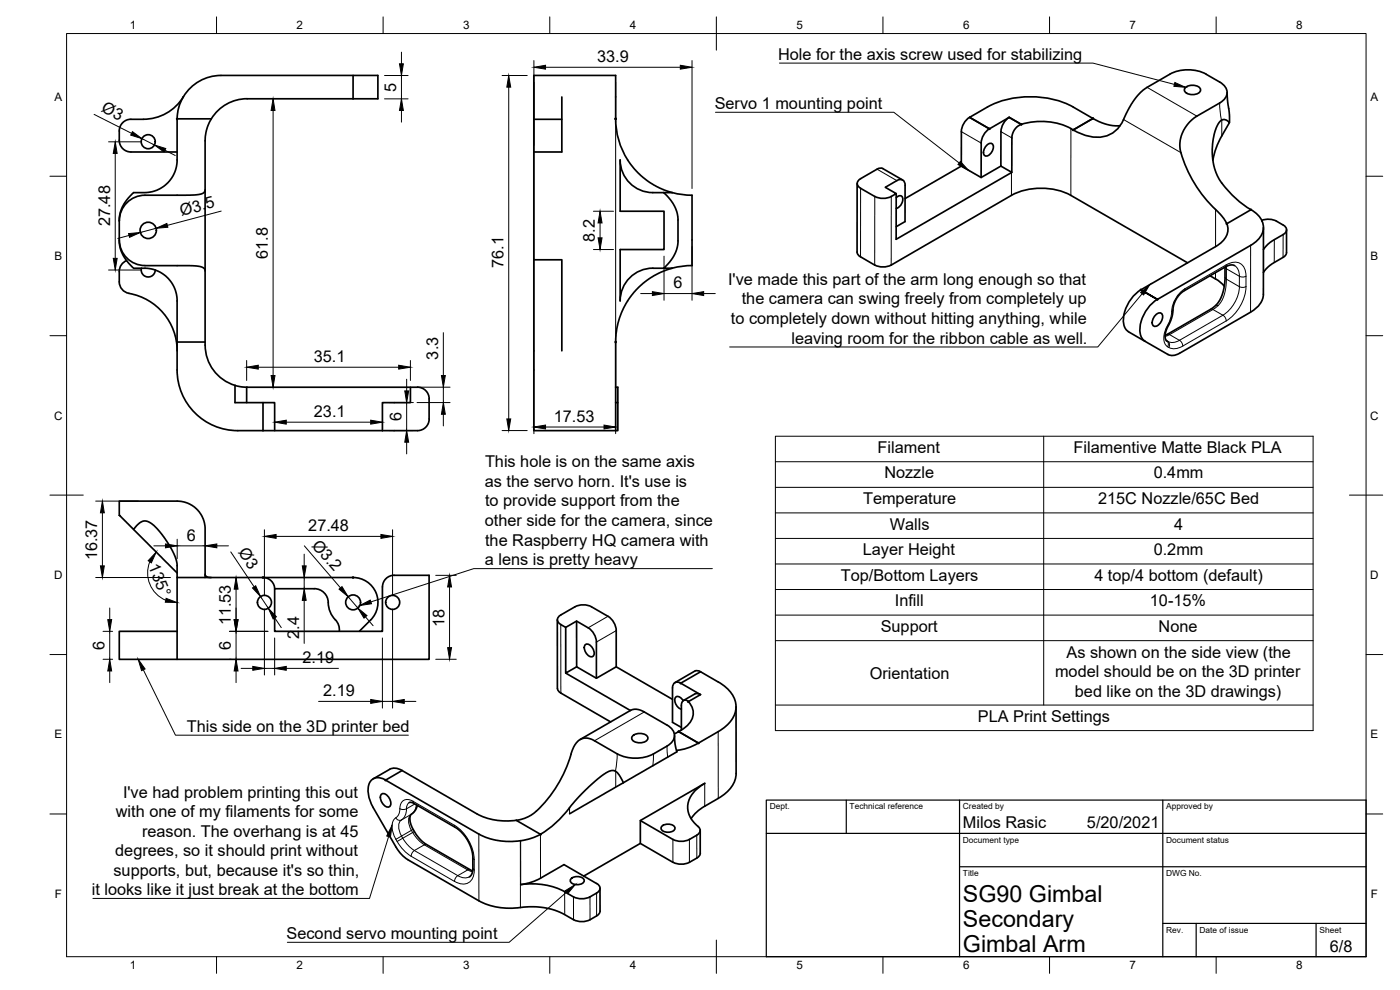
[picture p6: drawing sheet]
<svg xmlns="http://www.w3.org/2000/svg" width="420mm" height="297mm" viewBox="0 0 420 297" stroke-linecap="round" stroke-linejoin="round" font-family="sans-serif">
<!-- layer: Visible -->
<g fill="none" stroke="#000" stroke-width=".51">
<path d="M53.1 35.7h10.3l-1.1 2.3-.6 2.2a48.1 48.1 0 0 0-.1 9.4v7.5l-.3 .5-.6 .5-3.5 .5h-13.7a7.7 7.7 0 0 0-7.7 7.7l.1-1.6 .5-1.9 1-1.9 1.5-1.9a2.46 2.46 0 0 1 2.6-1.2l3.6-.2 2.6-.8 2.6-1.9 1.6-2 .8-2 .4-2.4zM55 29.1a12.6 12.6 0 0 0-1.8 6.5M55.1 29a13.2 13.2 0 0 1 11.2-6.4h47.1v7h-7.4M55.1 29a14 14 0 0 1-12 6.8h-3.8a3.5 3.5 0 0 0-3.5 3.5 6.5 6.5 0 0 0 .6 4.8 3.5 3.5 0 0 0 2.9 1.5h13.8M106 29.6h-31.8a12.6 12.6 0 0 0-10.8 6M106 22.6v7M160.2 35.8h8.4v9.8h-8.4M168.6 29.1v6.7M288.5 39.5v10.3l-16.9 9.8M291 35.2l-1.6 1.5-.6 1.4-.3 1.4M291 35.2l5.9 3.5zM291 35.2a34.2 34.2 0 0 1 11.4-5.4 28.6 28.6 0 0 1 19.7 2.3l5.9 3.4"/>
<path d="M296.9 38.6l-1.5 1.6-.9 2-.1 11.1M296.9 38.7l6-3.5-1.6 1.5-.6 1.4-.3 1.4M302.9 35.2l3.6 2.1zM306.5 37.3l-1 .5-.9 .9-.9 2v11l-3.3-1.9v-10.3M328 35.5l-5.9 3.5a19.3 19.3 0 0 0-15.6-1.7M328 35.5a14.1 14.1 0 0 0 8.1 2.2M351.1 22.3l-7 4-1.7 1.4-2.8 3.5-2.1 3.9a8.8 8.8 0 0 1-11.3 5.7l-4.1-1.8M351.1 22.2a12 12 0 0 1 10.9 0M355.7 26.3a3.3 3.3 0 0 1 4.5 .3 1.52 1.52 0 0 1-1.7 1.7h-1.2a1.4 1.4 0 0 1-1.5-.5 1.4 1.4 0 0 1-.1-1.5zM362 22.3l4 2.3a3.3 3.3 0 0 1 2.3 3.1 3.3 3.3 0 0 1-2.3 3.2l-7.5 4.4-2.1 2-1.2 1.8-.8 2.3-.3 2.2 .3 2.2M368.3 27.8l.7 6.5v2.5M61.6 57v24.3"/>
<path d="M160.2 45.6v-23h24.6v10.1a23.6 23.6 0 0 0 6.5 19l2.7 2.3 2.2 1.5 2.6 1.3 2.9 1M160.2 45.6v32.3M199.2 57.8l2.8 3.2 .9 2 .5 2 .1 7.8-.3 1.5-1.4 3.2-2.6 3h2.5l-3.6 1.3-3.3 1.9-2.9 2.3-2.5 2.8a22.8 22.8 0 0 0-4.6 13.8v26.6M199.2 57.8a13.9 13.9 0 0 1-7.9-1.2 9.8 9.8 0 0 1-5.2-8.6v15.4h13.2v11.5h-13.2v15.4a9.8 9.8 0 0 1 9.8-9.8M199.2 57.8h2.5M201.8 57.8l2.9 .6 3 .2v21.1l-3 .2-2.9 .6M257.2 55.1l.1 20.8 .6 .9 4.6 2.7 2.1 .6 1.5-.1 1.4-.5 36.1-20.9a19.7 19.7 0 0 1 17.8 0l35 20.3M263.2 50.8l-4.9 2.8a1.51 1.51 0 0 0-1 1.5 1.51 1.51 0 0 0 1 1.4M263.2 50.8l.8-.4 1 .2 5.9 3.4M269 59.3a1.11 1.11 0 0 1 1.6-.5 1.11 1.11 0 0 1 .2 1.7l-.7 1.4-1.1 .6M269.2 54.2l-3.5 2 3.3 1.9a5.9 5.9 0 0 1-6.5 .8l-4.2-2.4M269.2 54.2a1.51 1.51 0 0 1 1.7-.2 1.51 1.51 0 0 1 .7 1.6"/>
<path d="M271.6 55.6v10.9l-2.6 1.5M288.5 49.8l5.9 3.5 6-3.5M296.2 43.5a1.06 1.06 0 0 1 1.5-.4 1.06 1.06 0 0 1 .4 1.4l-.7 1.5a1.14 1.14 0 0 1-1.2 .8 1.14 1.14 0 0 1-1-1l.2-1zM303.7 51.7l-34.8 20.1 .1-13.7M354.4 45.8a44.1 44.1 0 0 0 12 18.7l1.8 2.6M364 48.1a21.7 21.7 0 0 1 2.7-7.3l2.3-4-1.5-.9h-.6l-.7 .5-1.1 1.7-.7 2.1-.5 2.9-.1 2.9 .3 2.6 .6 2.7 1.1 2.3a28 28 0 0 0 9.6 9.3M35.8 66.3v6.3l.3 1.8 1.1 2.7 1.7 2.2a2.44 2.44 0 0 0 2.6 1.2l3.4 .1 3 1 2.4 1.8 1.8 2.4 .7 1.9 .3 2v12.9M35.8 72a7.7 7.7 0 0 0 7.7 7.7h14.2l2.4 .3 1.2 .6 .3 .5v21.5M38 78.2l-1 .6-1 1.5a13.2 13.2 0 0 0-.1 5 3.5 3.5 0 0 0 2.8 2.7 17.5 17.5 0 0 1 14.5 17.3M160.2 77.9v51.3h24.6M160.2 77.9h8.4v27.4M368.2 67.1a5.1 5.1 0 0 1-2.5 6.3l-23.3 13.6a11.3 11.3 0 0 0-5.2 10.2 3.2 3.2 0 0 0 1.5 2.3"/>
<path d="M370.5 79.7l-1.1-.2-1.3 .4-12.8 7.4-1.5 1.3-1.5 2.6-.7 4.3-1.8 4.4v1.8l.7 .8M375.3 73.6l-28 16.2M375.4 62.9l-7.2 4.2M375.4 62.9l2.3 1.8 1.1 1.6M378.7 66.1l1.2-.3h1.4a7.5 7.5 0 0 1 3.8 1.7M378.8 66.4h.1M378.8 66.4a5.3 5.3 0 0 1-2.5 6.6l-1 .6M379.2 68.3v20a6.5 6.5 0 0 1-3.9 5.4l-21.3 12.3-1.9 .7-1.6-.4-11.9-6.8M385.1 67.5a1.51 1.51 0 0 1 1 1.4 1.51 1.51 0 0 1-1 1.5l-4 2.4-1.9 2.1M386.1 68.9v6.9l-.2 .6-.8 .8-4 2.5-1.9 2.1M42.4 80.5a2.11 2.11 0 0 0 1.8 2.6 2.11 2.11 0 0 0 2.4-2.1M195.9 80.5h3.3"/>
<path d="M346.9 94.4a1.11 1.11 0 0 1 1.6-.4 1.11 1.11 0 0 1 .4 1.5 2.51 2.51 0 0 1-2.7 2.3 2.51 2.51 0 0 1 .7-3.4zM347.3 89.8l-4.9-2.8 4.9 2.8M347.4 89.8a11.3 11.3 0 0 0-5.2 10.3 3.2 3.2 0 0 0 1.4 2.3M363.2 82.7l1.6 1M364.8 83.7l1.5 1 1.1 1.2M367.6 80.1v3.7l-.4 3.2-.8 2.5-1.1 1.7-2 1.6-13.6 7.9M53.1 111a18.2 18.2 0 0 0 18.3 18.2h7.5M61.6 103.6v-1h-8.5v8.4M61.6 103.6a12.6 12.6 0 0 0 8.9 12M70.5 115.6l3.5 .6v4.6M70.5 115.6v5.2h8.4M74 116.2h.2"/>
<path d="M74.2 116.2h49M125.3 116.2h-2.1v4.6h-8.4v8.4M125.3 116.2a3.5 3.5 0 0 1 3.5 3.5M128.8 119.7v6M184.8 116.2h.6v4.6M78.9 129.2h35.9M78.9 120.8h3.5v8.4M78.9 120.8v8.4M128.8 125.7a3.5 3.5 0 0 1-3.5 3.5h-10.5M184.8 120.8h.6v8.4h-.6M40.1 158.9l13 13M53.1 173.3v24.5"/>
<path d="M61.6 172.3l.4 .7 1.4 .3M61.6 173.3l-.2-16.2-1.2-2.9-1.3-1.6-1.2-.9-2-.9-2.2-.4h-17.7v4.2l3.9 3.9a.48 .48 0 0 0 .6 .2 .48 .48 0 0 0 .3-.5l1.6-1.5 1.4-.4 1.7 .7 2.4 2.2 2.8 4 2 3.7 .6 2.4v4h25.8M78.9 173.3h27.1a7.5 7.5 0 0 1 6.9 4.6 7.5 7.5 0 0 1-1.7 8.1l-3.4 3.4M82.4 176.6h11.9a4.3 4.3 0 0 1 4.3 4.9 9.4 9.4 0 0 0 2.8 5.5l.4 1.2v1.2M118.3 172.6h10.5v25.2h-93v-8.4h17.3M118.3 172.6a3.5 3.5 0 0 0-3.5 3.5v13.3h-32.4v-12.6a3.5 3.5 0 0 0-3.5-3.5M167.3 186v20.5l.2 .6 .8 .8 15 8.7M168.3 187.4l1.5 .8 3.2-1.8 3.5 2M169.8 188.2v13.8l3.3-1.9M173 186.4l.1 13.7M175.6 193.4a1.88 1.88 0 0 1 2.5 1.6 1.14 1.14 0 0 1 .2 1.5 1.14 1.14 0 0 1-1.5 .4 2.74 2.74 0 0 1-1.2-3.5zM176.5 188.4l1.6 1.5 .8 2.1 .1 11.5"/>
<path d="M182.5 184.9l-5-2.8-2.1-.6-2.2 .3-4.9 2.7a1.51 1.51 0 0 0-1 1.4 1.51 1.51 0 0 0 1 1.5M182.5 184.9l1.5 1.5 .9 2.1v11.6l16.9 9.7M169.8 202l19.4 11.2M173.1 200.1l5.9 3.4 5.9-3.4M189.3 213.1l1.1-.3 2 .3 7.8 4.5a3.3 3.3 0 0 1 2.2 3.1 3.3 3.3 0 0 1-2.2 3.2 18.4 18.4 0 0 1-6.9 3.3 12.2 12.2 0 0 1-8.1-1l-7.1-4.1-1.9-.6-1.3 .1-1.1 .4-1.2 1.3-.8 1.6a36.4 36.4 0 0 1-12.6 19.8l-1.7 .8-2.6 .6 7.3 4.2M189.3 213.1l-15.2 8.8M203.7 219.5l-1.3 .7M204.3 205l5.9 3.4M204.3 205a1.51 1.51 0 0 0-1.7-.2 1.51 1.51 0 0 0-.8 1.6v10.3l2.7 1.6M204.4 219.1l-.7 .4M205 210.2l-.3-.4a1.12 1.12 0 0 0-1.2-.8 1.12 1.12 0 0 0-1 .9 3 3 0 0 0 2 2.9M206.6 210.5l-.6-.4-.6-.1-.5 .4-.4 .7v7.9"/>
<path d="M206.6 210.5a5 5 0 0 1-1.2 8l-1 .6M208.5 208.2l-3.3 1.9M208.5 208.2l1-.1 .7 .3M210.2 208.4l-3.6 2.1M210.2 201.6l-5.9 3.4M210.2 201.6l5.4 3M210.3 201.5l-.8-.3-1 .2-6 3.4M215.6 204.6a8.4 8.4 0 0 1 5.1 9.1 10.2 10.2 0 0 1-5.1 5.8l-6 3.5-5.9-3.5M220.9 212.1v20a9.1 9.1 0 0 1-5.3 7.4l-4.1 2.4a11.4 11.4 0 0 0-4.1 3.7M114.4 238.4a1.39 1.39 0 0 1 2.1 .6l.7 1.5a1.11 1.11 0 0 1-.4 1.6 1.11 1.11 0 0 1-1.5-.5l-.7-.8-.4-1.1zM115.7 234a3.2 3.2 0 0 0-3.7-.3 3.2 3.2 0 0 0-1.5 3.4l.3 2.5 1.2 2.7 6.9 11.9 1.9 2.5 1.6 1.2 21.3 12.4a22 22 0 0 0 14.4 1.8 20.8 20.8 0 0 1 11.4 2.3 8.7 8.7 0 0 0 4.7 2.1h.8a7.4 7.4 0 0 0 4-1.7M116.9 230.8l-4.9 2.9"/>
<path d="M117 230.8l.9-.3h1l1.8 .7M120.7 231.2l-5 2.9 28 16.2M120.7 231.2l22.4 13M187.1 234.9l-1.3-2.4-.9-1-1-.3-1.2 .3-2.3 1.4-3.6 3.1-3.6 3.6-2.3 2.7M187.1 234.9l-16.2 9.3M189.9 220.8a3.3 3.3 0 0 1 4.5 .3 1.53 1.53 0 0 1-1.8 1.7h-1.2a1.39 1.39 0 0 1-1.4-.5 1.39 1.39 0 0 1-.1-1.5zM202.4 220.7l.2 2.8 .5 2.1-16 9.3M209.6 222.9a15.4 15.4 0 0 1-6.6 2.2M211.5 235l-19.3 11.2v6.9l-17 9.8M211.5 235a8.4 8.4 0 0 0-5 8.3 8 8 0 0 0 3 4.7M122.9 240.8l1.1 .1 12.8 7.4 2.4 2.2 1.8 3 .9 3.1v4.4l-.3 1.3-.7 .8M125.2 241.6l-.6 1.5-1.4 1.5-.2 1 .7 2.6 1.8 2.9 2.4 2.3 14 7.9"/>
<path d="M143.1 244.2a19.2 19.2 0 0 0 11.9 1.9M143.7 250.3a20.5 20.5 0 0 0 18.5 0M171 242.3a30.7 30.7 0 0 1-8.8 8M192.2 246.2l9.8 5.6 1.3 .5 1.5 .1a8.2 8.2 0 0 0 4.8-2.2 1.36 1.36 0 0 0-.1-2.2M198.6 247.9a2.77 2.77 0 0 1 4 .4 1.89 1.89 0 0 1-2.7 1.4 1.21 1.21 0 0 1-1.2-.5 1.21 1.21 0 0 1-.1-1.3zM210.1 249.2l.1 6.8-.2 .6-.9 .8a6.8 6.8 0 0 1-5.8 1.8l-1.3-.5-9.8-5.6M156.3 265.4a21.8 21.8 0 0 1 15.8 3.7M171.4 263.7a2.77 2.77 0 0 1 3.9 .3 1.89 1.89 0 0 1-2.6 1.4 1.21 1.21 0 0 1-1.2-.4 1.21 1.21 0 0 1-.1-1.3zM177.1 269.1l-2.1 .6-1.5-.1-1.4-.5M179 265.1l-9.7-5.7-7.1 4.1a16.6 16.6 0 0 1-5.9 1.9M179 268l-1.9 1.1M179.1 265.1a1.51 1.51 0 0 1 1 1.4 1.51 1.51 0 0 1-1 1.4"/>
<path d="M180.1 266.5v6.9M180.1 273.4l-.2 .6-.8 .8"/>
<circle cx="44.5" cy="42.5" r="2.11"/>
<circle cx="44.5" cy="69.1" r="2.44"/>
<circle cx="79.4" cy="180.7" r="2.11"/>
<circle cx="106" cy="180.7" r="2.23"/>
<circle cx="117.8" cy="180.7" r="2.11"/>
</g>
<g fill="#000" stroke="#000" stroke-width=".3">
<circle cx="53.1" cy="35.7" r=".24"/>
<circle cx="184.8" cy="35.7" r=".24"/>
<circle cx="296.9" cy="38.7" r=".24"/>
<circle cx="306.5" cy="37.3" r=".24"/>
<circle cx="322.1" cy="39" r=".24"/>
<circle cx="328" cy="35.5" r=".24"/>
<circle cx="368.2" cy="67.1" r=".24"/>
<circle cx="375.4" cy="62.9" r=".24"/>
<circle cx="342.4" cy="87" r=".24"/>
<circle cx="347.3" cy="89.8" r=".24"/>
<circle cx="184.8" cy="102.6" r=".24"/>
<circle cx="78.9" cy="173.3" r=".24"/>
<circle cx="106" cy="173.3" r=".24"/>
<circle cx="203.7" cy="219.5" r=".24"/>
<circle cx="204.3" cy="205" r=".24"/>
<circle cx="206.6" cy="210.5" r=".24"/>
<circle cx="115.7" cy="234.1" r=".24"/>
<circle cx="209.6" cy="223" r=".24"/>
<circle cx="162.2" cy="250.3" r=".24"/>
</g>
<!-- layer: Visible Narrow -->
<g fill="none" stroke="#000" stroke-width=".3">
<path d="M288.5 39.5l6 3.4M300.4 39.5l3.3 1.9M321.4 38.6v20M337.2 35.9l17.2 9.9M344.3 26.2l14.9 8.6M366 30.9l.6 5.2M366.7 36v4.8M258.3 56.5v20.6M262.5 59v20.5M263.2 50.8l6 3.4M267.5 59v20.5M303.6 51.8v6.8"/>
<path d="M364.8 62.9v11.1M368 79.5l-12.4 7.2M368 79.5l-.3 .6M368 79.5a3.6 3.6 0 0 1 4.2-.5 3.6 3.6 0 0 1 1.7 3.9M368 79.9l.1 3.9-.5-.6M370.5 79.7l1.1 1.2 .4 2M375.3 73.6v20.1M382.4 71.9v6.9M385.1 70.4v6.8M350.4 97.6a5.6 5.6 0 0 0-.4 6.1l.4 .3a1.33 1.33 0 0 0-.3-1.8M350.4 97.6l.2 .1M351.6 93.5l-.2 1.7-1 2.4"/>
<path d="M352 92.9l-.4 .6M355.6 86.7l-.3 .6M355.6 86.7a8.8 8.8 0 0 0-4 6.8M364.8 81.8v1.9M364.8 91.6l.7 .1M367.7 80.1l.4 .5 3.9 2.3M368 96.3l-13 7.5M371.9 86l-3.8-2.2-.3 2.9-.6 2.3-.8 1.6-.9 1.1a2.3 2.3 0 0 1-2.2 1.1M372 86l1.2 .2 .7-.2M372 82.9l1.2 .2 .7-.2M372 82.9l-.1 3.1M372 86a11 11 0 0 1-5 8.6l.8 .9 .2 .8"/>
<path d="M373.9 82.9v3.1M373.9 86a13.1 13.1 0 0 1-5.9 10.3M350.3 100.3l.7 .1M350.4 104l.4 .3M350.5 102.5a1.27 1.27 0 0 1 .3 1.7l1.6 .4 1.2-.2 1.4-.6M350.5 102.4l1.6 .4 1.9-.7 .8 .9 .2 .8M351 100.4l13-7.5 3 1.7-13 7.5zM351 100.4l-1.3 .5M168.3 187.4v20.5M182.5 184.9l-6 3.5M184.9 189.2l-5.9 3.4M193.4 213.6l-15 8.7"/>
<path d="M215.5 219.5l.1 20.1M184.8 231.4v4.8M185.2 226.2l-.5 5.2M196.1 226.2l-.2 3.5M200.2 223.8l.2 3.3M211.5 235v6.9M118.8 245.4a1.34 1.34 0 0 0 1.7 .6M119.2 252.5a12.4 12.4 0 0 0 4.2 4.4l13 7.5a3.6 3.6 0 0 0 4.2 .5 3.6 3.6 0 0 0 1.7-3.9M120 242.7l.8 .2 1.2-.2M120 242.7l-.1 1.1-.5 .9a3.9 3.9 0 0 0-1.4 5.3l.8 1.8M120.5 246a3.7 3.7 0 0 0 0 4.8M120.5 250.9l-1.7 .9"/>
<path d="M120.5 250.9l.4 .6-.8 .5-.9 .5-.4-.7M122 242.7l-.5 2.2-1 1.1M122.9 240.8l-.8 .9-.1 1M123.4 244.3l-2.9 1.7M123.5 244.3a3.7 3.7 0 0 0 0 4.8M123.5 249.1l.3 .7-2.9 1.7 1.8 2.4 1.7 1.3-.8 .9-.2 .8M123.5 249.1l-3 1.8M123.5 244.3h.1M124 240.4l12.4 7.2M124 240.4a2.4 2.4 0 0 0-2.8-.3 2.4 2.4 0 0 0-1.2 2.6M124 240.4l.3 .7M124 248.8l-.5 .3"/>
<path d="M124.4 249.5l-.5 .3 .8 1.3 1.5 1.6 1.2 .8M124.5 241.2l-2.5 1.5M124.9 241.5l-.4 1.7-1.1 1.1M127.3 253.5l13.1 7.5-3 1.7M127.3 253.5l-2.9 1.7 13 7.5M128.1 253.4l-.8 .1M136.4 247.6a13.1 13.1 0 0 1 5.9 10.3M136.4 247.6l.3 .7M141.9 257.3l.4 .6v3.1M143.7 250.3v20M156.2 252.3v20M156.3 252.3v13.1"/>
<path d="M162.2 250.3v13.2M170.9 242.3v1.9M202 251.9v6.8M206.9 251.9v6.8M209.1 250.6v6.9M137.4 262.7l1.9 .7 1.6-.3M137.4 262.7l-.8 .9-.2 .8M141.1 260.9l-.7 .1 1.4 .6M141.9 260.5l.4 .5M169.5 267.6v6.8M172.1 269.1v6.9M177.1 269.1v6.9"/>
<path d="M179 268v6.8"/>
</g>
<!-- layer: Border -->
<g fill="none" stroke="#000" stroke-width=".3">
<path d="M20 10.1h390v276.9h-390zM65 5.1v5M115 5.1v5M165 5.1v5M215 5.1v10M265 5.1v5M315 5.1v5M365 5.1v5M15 52.9h5M410 52.9h5M15 100.7h5M410 100.7h5"/>
<path d="M15 148.6h10M405 148.6h10M15 196.4h5M410 196.4h5M15 244.2h5M410 244.2h5M65 287v5M115 287v5M165 287v5M215 282.1v9.9M265 287v5M315 287v5"/>
<path d="M365 287v5"/>
</g>
<!-- layer: TitleBlock -->
<path d="M230 240.1h180v46.9h-180zM230 250h180M254 240.1v9.9M288 240.1v46.9M349 240.1v46.9M288 260.1h122M349 277.1h61M359 277.1v9.9M395 277.1v9.9" fill="none" stroke="#000" stroke-width=".36"/>
<!-- layer: Dimensions -->
<g fill="none" stroke="#000" stroke-width=".3">
<path d="M120.5 15.6v3.5M160.2 18.2v111.9M207.7 18.2v38.4M28.2 34.3l11.3 5.7M82 33.2v79.5M115.4 22.7h7.1M115.4 29.7h7.1M120.5 22.7v7M120.5 33.2v3.4M150.7 22.7h7.5M152.7 26.1v99.6M163.7 20.2h40.5"/>
<path d="M184.8 24.6v105.5M32.6 42.6h9.9M34.6 46v31.5M42.6 41.6l3.8 1.9M49.5 45.1l3.1 1.6M38.7 70.6l-3.4 1M46.8 68.5l-4.7 1.3M66.4 63.3l-16.2 4.3M178.1 63.4h6M178.1 74.9h6M180.1 66.9v4.5M199.3 76.9v13.2"/>
<path d="M207.7 74v16.1M32.6 81h9.9M133.1 99.8v12.9M192.3 88.1h3.5M199.3 88.1h8.4M211.2 88.1h3.5M74 108.2v6M77.5 110.2h42.2M122 113.8v3.5M123.2 108.2v6M125.2 116.2h9.9M133.1 116.2v4.6"/>
<path d="M85.9 126.7h25.4M116.8 120.8h7.3M116.8 129.2h7.3M122 120.8v8.4M122 132.7v3.5M125.2 120.8h9.9M133.1 124.3v3.5M150.7 129.2h7.5M163.7 128.1h17.6M28.7 150.4h12.8M30.7 153.9v15.9M79.4 158.9v19.8"/>
<path d="M117.8 158.9v19.8M28.7 173.3h22.5M45 168.5a8.9 8.9 0 0 0 4.7 11.6M46.2 163.8h3.5M53.2 161.8v5.9M53.2 163.8h8.4M65.1 163.8h3.5M68.9 173.3h.5M69.3 165.6l7 10.5M70.8 176.8v9.1M78.2 179l2.3 3.5M82.9 160.9h31.4"/>
<path d="M91.3 166.3v3.5M91.3 173.3v3.3M91.3 163.8l10.9 12.6M104.5 179l2.9 3.4M130.8 172.6h6.1M134.9 176.1v18.2M30.9 189.4h2.9M30.9 197.8h2.9M32.9 182.4v3.5M32.9 189.4v8.4M68.9 189.4h11.5M68.9 197.8h.5"/>
<path d="M70.8 189.4v8.4M79.4 182.7v19.8M82.4 191.4v11.1M82.5 185.4l1.9 2.9M91.3 180.1v12.9M109.7 185.1l2.3 2.6M114.8 191.4v21.1M117.8 182.7v29.8M130.8 197.8h6.1M32.9 201.3v3.5M70.8 201.3v3.5M72.4 200.5h3.5"/>
<path d="M79.4 200.5h3M85.9 200.5h15.7M95.6 210.4h15.7M114.8 210.4h3M121.3 210.4h3.5"/>
</g>
<g fill="#000" stroke="#000" stroke-width=".3">
<path d="M119.9 19.1h1.2l-.6 3.6zM160.2 20.2l3.5-.6v1.2zM204.2 19.6l3.5 .6-3.5 .6zM39.8 39.5l2.8 2.1-3.4-1.1zM82 29.7l.5 3.5h-1.1zM120.5 29.7l.6 3.5h-1.2zM152.7 22.7l.6 3.4h-1.2zM34.6 42.6l.6 3.4h-1.2zM46.4 43.5l3.3 1.1-.5 1zM34 77.5h1.2l-.6 3.5zM38.6 70.1l3.5-.3-3.2 1.4zM46.8 68.5l3.3-1.5 .3 1.2z"/>
<path d="M180.1 63.4l.6 3.5h-1.2zM179.5 71.4h1.2l-.6 3.5zM195.8 87.5l3.5 .6-3.5 .6zM207.7 88.1l3.5-.6v1.2zM74 110.2l3.5-.6v1.2zM81.4 112.7h1.1l-.5 3.5zM119.7 109.6l3.5 .6-3.5 .6zM121.5 117.3h1.1l-.6 3.5zM132.5 112.7h1.1l-.5 3.5zM82.4 126.7l3.5-.6v1.2zM111.3 126.1l3.5 .6-3.5 .6zM122 129.2l.6 3.5h-1.1z"/>
<path d="M133.1 120.8l.5 3.5h-1.1zM152.1 125.7h1.2l-.6 3.5zM160.2 128.1l3.5-.6v1.2zM181.3 127.5l3.5 .6-3.5 .6zM30.7 150.4l.6 3.5h-1.2zM30.1 169.8h1.2l-.6 3.5zM46.9 165.6l-1.5 3.3-.9-.7zM49.7 163.2l3.5 .6-3.5 .6zM49.8 179.5l3.4 1.3-3.6-.1zM61.6 163.8l3.5-.6v1.2zM70.8 173.3l.6 3.5h-1.1zM75.8 176.4l.9-.6 1.5 3.2z"/>
<path d="M79.4 160.9l3.5-.5v1.1zM90.7 169.8h1.2l-.6 3.5zM101.7 176.8l.9-.8 1.9 3zM114.3 160.4l3.5 .5-3.5 .6zM134.9 172.6l.6 3.5h-1.2zM32.3 185.9h1.2l-.6 3.5zM70.3 185.9h1.1l-.6 3.5zM75.9 199.9l3.5 .6-3.5 .6zM80.5 182.5l2.5 2.6-1 .6zM82.4 200.5l3.5-.6v1.2zM91.3 176.6l.6 3.5h-1.2zM107.4 182.4l2.7 2.3-.9 .8z"/>
<path d="M134.3 194.3h1.2l-.6 3.5zM32.9 197.8l.6 3.5h-1.2zM70.8 197.8l.6 3.5h-1.1zM111.3 209.9l3.5 .5-3.5 .6zM117.8 210.4l3.5-.5v1.1z"/>
</g>
<!-- layer: Annotations -->
<path d="M352.6 24.8l3.2 1.4-3.5-.3zM288.2 48.4l2.4 2.7-3.1-1.7zM342.3 87.8l2.7-2.3-1.8 3zM108 181.7l3.1-1.6 .4 1.1zM41.5 197.8l2 2.9-1 .5zM117.6 247.7l-.4 3.5-1.1-.4zM169.6 267.3l3.1-1.9-2.3 2.7z" fill="#000" stroke="#000" stroke-width=".3"/>
<path d="M233.9 18.9h94.1l24.4 6.4M214.7 33.7h53.5l19.7 15.2M342.8 88.1l-13.3 16h-110.5M213.8 170.6h-71.6l-30.9 10M43 201l9.7 19.6h69.9M116.6 251l-5.7 18.6h-83M170 267.7l-17.2 15h-66.6" fill="none" stroke="#000" stroke-width=".3"/>
<!-- layer: BOM -->
<path d="M232.7 130.9h161.4v88.3h-161.4zM232.7 138.5h161.4M313.2 130.9v80.6M232.7 153.9h161.4M232.7 146.2h161.4M232.7 176.9h161.4M232.7 169.2h161.4M232.7 161.6h161.4M232.7 192.2h161.4M232.7 184.6h161.4M232.7 211.5h161.4" fill="none" stroke="#000" stroke-width=".3"/>
<g font-size="7">
<text x="289" y="270.6">SG90 Gimbal</text>
<text x="289" y="278.1">Secondary</text>
<text x="289" y="285.5">Gimbal Arm</text>
</g>
<g font-size="4.9">
<text x="233.5" y="17.9">Hole for the axis screw used for stabilizing</text>
<text x="179.2" y="18.6">33.9</text>
<text x="118.9" y="27.5" transform="rotate(-90 118.9 27.5)">5</text>
<text x="30.1" y="33.5" transform="rotate(27 30.1 33.5)">Ø3</text>
<text x="214.5" y="32.7">Servo 1 mounting point</text>
<text x="54.5" y="64.8" transform="rotate(-15 54.5 64.8)">Ø3.5</text>
<text x="33" y="67.9" transform="rotate(-90 33 67.9)">27.48</text>
<text x="80.4" y="77.6" transform="rotate(-90 80.4 77.6)">61.8</text>
<text x="178.5" y="72.5" transform="rotate(-90 178.5 72.5)">8.2</text>
<text x="151.1" y="80.3" transform="rotate(-90 151.1 80.3)">76.1</text>
<text x="202.1" y="86.5">6</text>
<text x="218.5" y="85.5">I've made this part of the arm long enough so that</text>
<text x="222.6" y="91.3">the camera can swing freely from completely up</text>
<text x="219.4" y="97.2">to completely down without hitting anything, while</text>
<text x="131.5" y="107.9" transform="rotate(-90 131.5 107.9)">3.3</text>
<text x="237.5" y="103.1">leaving room for the ribbon cable as well.</text>
<text x="94.2" y="108.6">35.1</text>
<text x="94.2" y="125.1">23.1</text>
<text x="120.5" y="126.3" transform="rotate(-90 120.5 126.3)">6</text>
<text x="166.2" y="126.6">17.53</text>
<text x="263.4" y="135.9">Filament</text>
<text x="322.2" y="135.9">Filamentive Matte Black PLA</text>
<text x="145.6" y="140.2">This hole is on the same axis</text>
<text x="265.4" y="143.6">Nozzle</text>
<text x="346.2" y="143.6">0.4mm</text>
<text x="145.5" y="146.1">as the servo horn. It's use is</text>
<text x="145.6" y="152">to provide support from the</text>
<text x="259" y="151.2">Temperature</text>
<text x="329.6" y="151.3">215C Nozzle/65C Bed</text>
<text x="92.5" y="159.4">27.48</text>
<text x="145.5" y="157.8">other side for the camera, since</text>
<text x="267" y="158.9">Walls</text>
<text x="352.4" y="158.9">4</text>
<text x="56" y="162.2">6</text>
<text x="71.4" y="165.8" transform="rotate(56 71.4 165.8)">Ø3</text>
<text x="93.4" y="163.7" transform="rotate(49 93.4 163.7)">Ø3.2</text>
<text x="145.6" y="163.8">the Raspberry HQ camera with</text>
<text x="258.9" y="166.5">Layer Height</text>
<text x="346.2" y="166.6">0.2mm</text>
<text x="29.2" y="168.1" transform="rotate(-90 29.2 168.1)">16.37</text>
<text x="44.4" y="170" transform="rotate(68 44.4 170)">135°</text>
<text x="145.5" y="169.6">a lens is pretty heavy</text>
<text x="252.3" y="174.3">Top/Bottom Layers</text>
<text x="328.4" y="174.3">4 top/4 bottom (default)</text>
<text x="268.6" y="181.9">Infill</text>
<text x="345.1" y="181.9">10-15%</text>
<text x="69.3" y="187.6" transform="rotate(-90 69.3 187.6)">11.53</text>
<text x="89.8" y="191.7" transform="rotate(-90 89.8 191.7)">2.4</text>
<text x="133.4" y="188.1" transform="rotate(-90 133.4 188.1)">18</text>
<text x="264.3" y="189.6">Support</text>
<text x="347.7" y="189.6">None</text>
<text x="31.4" y="195" transform="rotate(-90 31.4 195)">6</text>
<text x="69.3" y="195" transform="rotate(-90 69.3 195)">6</text>
<text x="320.1" y="197.3">As shown on the side view (the</text>
<text x="90.8" y="199">2.19</text>
<text x="261" y="203.6">Orientation</text>
<text x="316.6" y="203.1">model should be on the 3D printer</text>
<text x="97" y="208.9">2.19</text>
<text x="322.6" y="209">bed like on the 3D drawings)</text>
<text x="56" y="219.6">This side on the 3D printer bed</text>
<text x="293.5" y="216.6">PLA Print Settings</text>
<text x="36.9" y="239.3">I've had problem printing this out</text>
<text x="34.8" y="245.2">with one of my filaments for some</text>
<text x="42.6" y="251">reason. The overhang is at 45</text>
<text x="289" y="248.5">Milos Rasic</text>
<text x="326.2" y="248.5">5/20/2021</text>
<text x="34.6" y="256.9">degrees, so it should print without</text>
<text x="34.1" y="262.7">supports, but, because it's so thin,</text>
<text x="27.5" y="268.5">it looks like it just break at the bottom</text>
<text x="86" y="281.7">Second servo mounting point</text>
<text x="399.1" y="285.7">6/8</text>
</g>
<g font-size="3.5">
<text x="39" y="8.8">1</text>
<text x="89" y="8.8">2</text>
<text x="139" y="8.8">3</text>
<text x="189" y="8.8">4</text>
<text x="239" y="8.8">5</text>
<text x="289" y="8.8">6</text>
<text x="339" y="8.8">7</text>
<text x="389" y="8.8">8</text>
<text x="16.3" y="30.2">A</text>
<text x="411.3" y="30.2">A</text>
<text x="16.3" y="78">B</text>
<text x="411.3" y="78">B</text>
<text x="16.2" y="125.9">C</text>
<text x="411.2" y="125.9">C</text>
<text x="16.2" y="173.7">D</text>
<text x="411.2" y="173.7">D</text>
<text x="16.3" y="221.6">E</text>
<text x="411.3" y="221.6">E</text>
<text x="16.4" y="269.4">F</text>
<text x="411.4" y="269.4">F</text>
<text x="39" y="290.8">1</text>
<text x="89" y="290.8">2</text>
<text x="139" y="290.8">3</text>
<text x="189" y="290.8">4</text>
<text x="239" y="290.8">5</text>
<text x="289" y="290.8">6</text>
<text x="339" y="290.8">7</text>
<text x="389" y="290.8">8</text>
</g>
<g font-size="2.5">
<text x="231" y="242.9">Dept.</text>
<text x="255" y="242.9">Technical reference</text>
<text x="289" y="242.9">Created by</text>
<text x="350" y="242.9">Approved by</text>
<text x="289" y="252.8">Document type</text>
<text x="350" y="252.8">Document status</text>
<text x="289" y="262.9">Title</text>
<text x="350" y="262.9">DWG No.</text>
<text x="350" y="279.9">Rev.</text>
<text x="360" y="279.9">Date of issue</text>
<text x="396" y="279.9">Sheet</text>
</g>
</svg>
